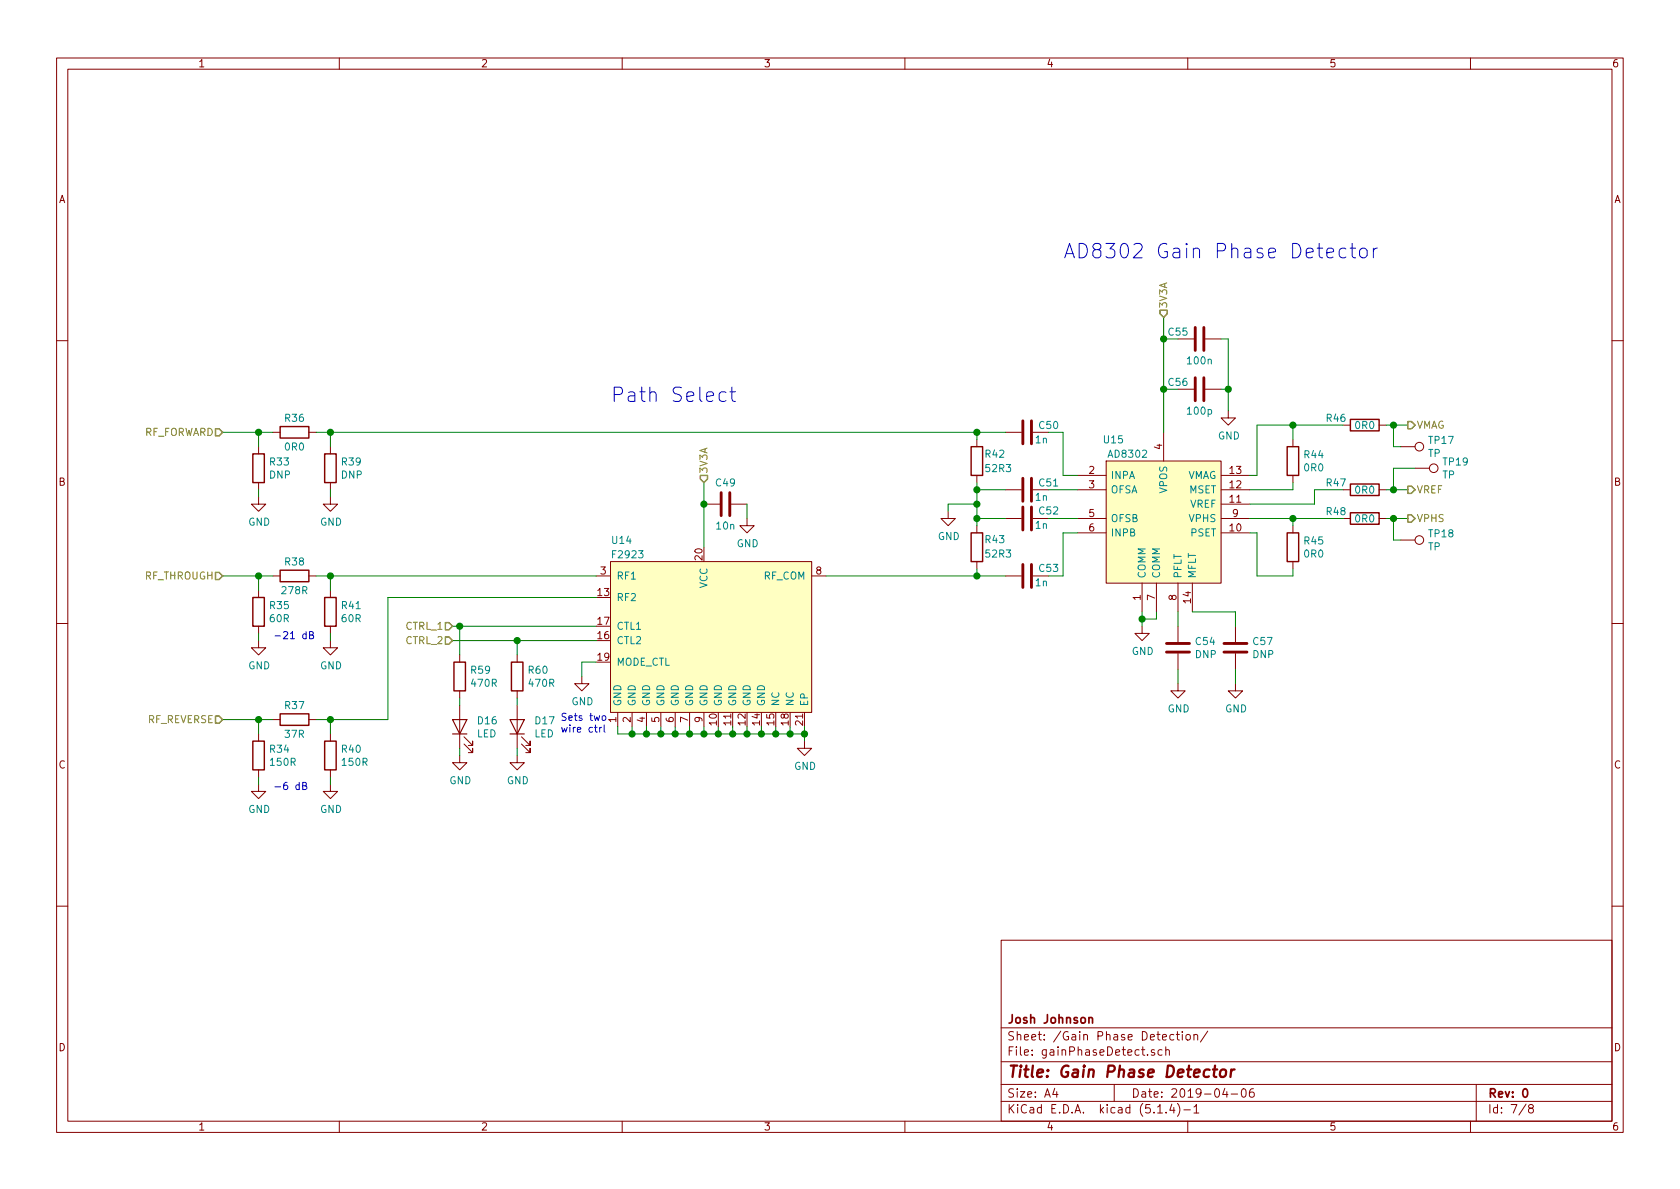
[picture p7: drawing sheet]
<svg xmlns="http://www.w3.org/2000/svg" width="297mm" height="210mm" viewBox="0 0 297 210" stroke-linecap="round" stroke-linejoin="round" font-family="sans-serif">
<g fill="none" stroke="#840000" stroke-width=".18">
<path d="M10 10.3h277v189.9h-277zM12 12.2h273v186.1h-273zM60 10.3v1.9M110 10.3v1.9M160 10.3v1.9M210 10.3v1.9M260 10.3v1.9M208.3 59.9h2.8M213.1 59.9h2.8M10 60.2h2M45.7 79v1.3M48.3 76.4h1.2"/>
<path d="M54.6 76.4h1.3M58.4 79v1.3M172.7 77.7v1.3M177.8 76.4h2.8M182.6 76.4h2.8M205.7 76.4v5.1M208.3 68.8h2.8M213.1 68.8h2.8M217.2 72.6v1.3h1.2l-1.2 1.3-1.3-1.3h1.3M228.6 77.7v1.3M237.5 75.2h1.3M243.8 75.2h1.3"/>
<path d="M247.6 79h2.6M285 60.2h2M45.7 87.9v1.2h1.3l-1.3 1.3-1.3-1.3h1.3M45.7 85.3v1.3M58.4 87.9v1.2h1.3l-1.3 1.3-1.3-1.3h1.3M58.4 85.3v1.3M107.9 99.3h35.6v26.7h-35.6zM124.5 89.1h2.8M129.3 89.1h2.8M132.1 91.7v1.3h1.2l-1.2 1.2-1.3-1.2h1.3M167.6 90.4v1.3h1.3l-1.3 1.3-1.2-1.3h1.2M172.7 84.1v1.2"/>
<path d="M172.7 93v1.2M172.7 99.3v1.3M177.8 91.7h2.8M177.8 86.6h2.8M182.6 91.7h2.8M182.6 86.6h2.8M190.5 91.7h5.1M190.5 94.2h5.1M190.5 86.6h5.1M190.5 84.1h5.1M195.6 81.5h20.3v21.6h-20.3zM215.9 91.7h5.1"/>
<path d="M215.9 94.2h5.1M215.9 89.1h5.1M215.9 86.6h5.1M215.9 84.1h5.1M228.6 84.1v1.2M228.6 93v1.2M228.6 99.3v1.3M237.5 91.7h1.3M237.5 86.6h1.3M243.8 91.7h1.3M243.8 86.6h1.3M247.6 95.5h2.6"/>
<path d="M250.2 82.8h2.5M10 110.3h2M45.7 113.3v1.2h1.3l-1.3 1.3-1.3-1.3h1.3M45.7 104.4v1.3M45.7 110.7v1.3M48.3 101.8h1.2M54.6 101.8h1.3M58.4 113.3v1.2h1.3l-1.3 1.3-1.3-1.3h1.3M58.4 104.4v1.3M58.4 110.7v1.3M81.3 115.8v1.3M91.4 115.8v1.3"/>
<path d="M102.9 119.6v1.3h1.2l-1.2 1.3-1.3-1.3h1.3M105.4 101.8h2.5M143.5 101.8h2.5M177.8 101.8h2.8M182.6 101.8h2.8M201.9 110.7v1.3h1.3l-1.3 1.3-1.2-1.3h1.2M201.9 103.1v5.1M204.5 103.1v5.1M208.3 103.1v5.1M208.3 110.7v2.8M208.3 115.6v2.8M210.8 103.1v5.1"/>
<path d="M218.4 110.7v2.8M218.4 115.6v2.8M285 110.3h2M45.7 138.7v1.2h1.3l-1.3 1.3-1.3-1.3h1.3M45.7 129.8v1.3M45.7 136.1v1.3M48.3 127.2h1.2M54.6 127.2h1.3M58.4 138.7v1.2h1.3l-1.3 1.3-1.3-1.3h1.3M58.4 129.8v1.3M58.4 136.1v1.3M81.3 133.6v1.3h1.2l-1.2 1.2-1.3-1.2h1.3"/>
<path d="M81.3 122.2v1.2M81.3 124.7v7.6M82 131.6l1.6 1.5v-.8v.8h-.8M82 130.3l1.6 1.5v-.7v.7h-.8M91.4 133.6v1.3h1.3l-1.3 1.2-1.2-1.2h1.2M91.4 122.2v1.2M91.4 124.7v7.6M92.2 131.6l1.5 1.5v-.8v.8h-.7M92.2 130.3l1.5 1.5v-.7v.7h-.7M109.2 126v2.5M111.8 126v2.5M114.3 126v2.5"/>
<path d="M116.8 126v2.5M119.4 126v2.5M121.9 126v2.5M124.5 126v2.5M142.2 131.1v1.2h1.3l-1.3 1.3-1.2-1.3h1.2M208.3 120.9v1.3h1.2l-1.2 1.2-1.3-1.2h1.3M218.4 120.9v1.3h1.3l-1.3 1.2-1.2-1.2h1.2M10 160.2h2M177 166.3h108v32h-108zM285 160.2h2M60 198.3v1.9M110 198.3v1.9"/>
<path d="M160 198.3v1.9M177 194.8h108M177 191.8h108M177 187.8h108M177 181.8h108M186.5 192.5l-.4 1h1M186.8 193v1M197 191.8v3M202.9 186.5v.1M204.1 185.7l-.3-.1-.2 .2v.2l.5 .2v.3h-.5M204.7 196.8h.8M205.5 185.7l-.4-.1-.4 .3 .1 .6 .3 .1 .4-.1"/>
<path d="M206.1 185.7l.2-.1 .4 .1 .1 .9M206.1 185.1v1.5M206.2 196.7v.1M207.2 195.2l-.4 1.1h.9M207.5 183l-.4-.1-.3 .3 .2 .6h.5M207.5 195.8v1M208 182.9h.5M208.2 195.1a1.71 1.71 0 0 1 0 2.3M208.2 182.4v1.3l.3 .2M209 182.4v.2M209 182.9v1M209.3 196.3h1.2"/>
<path d="M209.8 183.1l.2-.2 .4 .2v.7l-.2 .1-.4-.1zM210 198.3v1.9M211.1 195.8l.4-.5v1.5M211.1 183.1l.1-.1a.37 .37 0 0 1 .6 .1v.8M211.1 196.8h.9M211.1 182.9v1M213.5 182.3l-1.3 2M216.6 192.5l-.4 1h.9M216.9 193v1M217.7 193.5h1.1M219.6 192.7l.4-.2a.94 .94 0 0 1 0 1.5 .82 .82 0 0 1-.4-1.3zM221.6 192.5a.59 .59 0 0 0-.7 .7l.1 .7 .2 .1 .5-.1 .1-.5-.2-.2-.4-.1-.3 .3"/>
<path d="M260 198.3v1.9M261 191.8v6.5M269.8 195.2l-1.2 2M270.6 196l-.3-.2v-.2l.3-.3h.2l.3 .3-.1 .2-.6 .2a.48 .48 0 0 0-.1 .7l.3 .1 .4-.1a.48 .48 0 0 0-.2-.7"/>
<circle cx="251" cy="79" r=".76"/>
<circle cx="251" cy="95.5" r=".76"/>
<circle cx="253.5" cy="82.8" r=".76"/>
</g>
<path d="M192.5 180.1l.2-.2 .4 .1 .1 .9M269.4 192.7l.2-.2a.8 .8 0 0 1 .5 .8 .8 .8 0 0 1-.5 .7l-.2-.1-.2-.4z" fill="none" stroke="#840000" stroke-width=".3"/>
<path d="M214.5 189.1h.7M214.8 188.4l-.2 1.8 .1 .1 .4 .1M216 189.2a.51 .51 0 0 1 .8 .3l-.1 .6a.56 .56 0 0 1-.5 .4 .56 .56 0 0 1-.5-.4v-.6zM217.7 189.1l-.1 1.3M218.3 189.1a.55 .55 0 0 0-.6 .4" fill="none" stroke="#840000" stroke-width=".41"/>
<g fill="none" stroke="#840000" stroke-width=".25">
<path d="M49.5 75.4h5.1v2.1h-5.1zM171.7 79h2v5.1h-2zM227.6 79h2v5.1h-2zM238.8 74.2h5v2h-5zM44.7 80.3h2v5h-2zM57.4 80.3h2v5h-2zM171.7 94.2h2v5.1h-2zM227.6 94.2h2v5.1h-2zM238.8 90.7h5v2h-5zM238.8 85.6h5v2h-5zM44.7 105.7h2v5h-2zM49.5 100.8h5.1v2.1h-5.1z"/>
<path d="M57.4 105.7h2v5h-2zM80.3 117.1h2v5.1h-2zM90.4 117.1h2.1v5.1h-2.1zM44.7 131.1h2v5h-2zM49.5 126.2h5.1v2.1h-5.1zM57.4 131.1h2v5h-2z"/>
</g>
<g fill="none" stroke="#840000" stroke-width=".51">
<path d="M211.3 57.9v4.1M212.9 57.9v4.1M180.8 74.4v4.1M182.4 74.4v4.1M211.3 66.8v4.1M212.9 66.8v4.1M127.5 87.1v4.1M129 87.1v4.1M180.8 84.6v4M180.8 89.7v4M180.8 99.8v4.1M182.4 84.6v4"/>
<path d="M182.4 89.7v4M182.4 99.8v4.1M206.2 115.3h4.1M206.2 113.8h4.1M216.4 115.3h4.1M216.4 113.8h4.1"/>
</g>
<g fill="#ffffc2" stroke="#ffffc2" stroke-width=".18">
<path d="M195.6 81.5h20.3v21.6h-20.3z"/>
<path d="M107.9 99.3h35.6v26.7h-35.6z"/>
</g>
<path d="M80 127.2h2.5l-1.2 2.6zM80 129.8h2.5M90.2 127.2h2.5l-1.3 2.6zM90.2 129.8h2.5" fill="none" stroke="#840000" stroke-width=".2"/>
<g fill="none" stroke="#008400" stroke-width=".18">
<path d="M205.7 56.1v20.3M205.7 59.9h2.6M215.9 59.9h1.3v12.7M39.4 76.4h8.9M45.7 76.4v2.6M55.9 76.4h121.9M58.4 76.4v2.6M172.7 76.4v1.3M185.4 76.4h2.6v7.7h2.5M205.7 68.8h2.6M215.9 68.8h1.3M228.6 75.2v2.5"/>
<path d="M237.5 75.2h-15.3v8.9h-1.2M245.1 75.2h3.8M246.4 75.2v3.8h1.2M45.7 86.6v1.3M58.4 86.6v1.3M124.5 85.3v11.5M132.1 89.1v2.6M172.7 86.6h5.1M172.7 85.3v7.7M172.7 91.7h5.1M172.7 89.1h-5.1v1.3M185.4 86.6h5.1"/>
<path d="M185.4 91.7h5.1M190.5 94.2h-2.5v7.6h-2.6M221 94.2h1.2v7.6h6.4v-1.2M221 91.7h16.5M228.6 85.3v1.3h-7.6M228.6 91.7v1.3M237.5 86.6h-5.1v2.5h-11.4M245.1 86.6h3.8M245.1 91.7h3.8M246.4 91.7v3.8h1.2M250.2 82.8h-3.8v3.8M39.4 101.8h8.9"/>
<path d="M45.7 101.8v2.6M45.7 112v1.3M55.9 101.8h49.5M58.4 101.8v2.6M58.4 112v1.3M80 113.3h25.4M80 110.7h25.4M81.3 110.7v5.1M91.4 113.3v2.5M105.4 117.1h-2.5v2.5M105.4 105.7h-36.8v21.5h-12.7M146 101.8h31.8"/>
<path d="M172.7 100.6v1.2M201.9 108.2v2.5M204.5 108.2v1.3h-2.6M208.3 108.2v2.5M208.3 118.4v2.5M210.8 108.2h7.6v2.5M218.4 118.4v2.5M39.4 127.2h8.9M45.7 127.2v2.6M45.7 137.4v1.3M58.4 127.2v2.6M58.4 137.4v1.3"/>
<path d="M81.3 123.4v1.3M81.3 132.3v1.3M91.4 123.4v1.3M91.4 132.3v1.3M109.2 128.5v1.3h33M111.8 128.5v1.3M114.3 128.5v1.3M116.8 128.5v1.3M119.4 128.5v1.3M121.9 128.5v1.3M124.5 128.5v1.3M127 128.5v1.3"/>
<path d="M129.5 128.5v1.3M132.1 128.5v1.3M134.6 128.5v1.3M137.2 128.5v1.3M139.7 128.5v1.3M142.2 128.5v2.6"/>
</g>
<path d="M205.1 54.9h1.3v.6l-.7 .6-.6-.6zM38.1 75.8h.6l.7 .6-.7 .7h-.6zM248.9 74.5h.7l.6 .7-.6 .6h-.7zM123.8 84.1h1.3v.6l-.6 .6-.7-.6zM248.9 91.1h.7l.6 .6-.6 .6h-.7zM248.9 86h.7l.6 .6-.6 .6h-.7zM38.1 101.2h.6l.7 .6-.7 .7h-.6zM78.7 110.1h.7l.6 .6-.6 .7h-.7zM78.7 112.6h.7l.6 .7-.6 .6h-.7zM38.1 126.6h.6l.7 .6-.7 .7h-.6z" fill="none" stroke="#848400" stroke-width=".25"/>
<g fill="none" stroke="#0000c2" stroke-width=".18">
<path d="M238 44l-.7-.1-.3 .1-.2 .4v.7l.2 .4 .3 .1 .7-.1M238.7 43.9h1M239.1 43v2.2l.1 .3 .5 .1M240.5 44.1a.69 .69 0 0 1 .7-.2 .69 .69 0 0 1 .5 .5v.7a.7 .7 0 0 1-.6 .5 .7 .7 0 0 1-.7-.5v-.7zM242.8 43.9v1.7M243.5 43.9a.64 .64 0 0 0-.7 .5M128.3 69.4l-.7-.1-.2 .1-.3 .4v.7l.3 .4 .2 .1 .7-.1M129.1 69.3h.9M129.4 68.4v2.2l.1 .3 .5 .1M54.1 112.2l-.3-.1-.3 .2 .1 .6h.5M54.1 111.7v1.2M54.7 112.3l.6-.1 .1-.2-.1-.2-.6-.1v1.2h.5l.2-.1v-.3l-.2-.2"/>
<path d="M53.5 139l.6-.1v-.4l-.6-.2v1.3h.5l.3-.2v-.2l-.4-.2M106 128.6v.9M106.4 128.6l-.4 .2M106.6 126.6h.3l.2 .2-.1 .5-.3 .1-.2-.1zM106.8 128.2v1.1l.2 .2"/>
</g>
<g fill="#008400" stroke="#008400" stroke-width=".25">
<circle cx="119.4" cy="129.8" r=".51"/>
<circle cx="114.3" cy="129.8" r=".51"/>
<circle cx="91.4" cy="113.3" r=".51"/>
<circle cx="116.8" cy="129.8" r=".51"/>
<circle cx="81.3" cy="110.7" r=".51"/>
<circle cx="58.4" cy="127.2" r=".51"/>
<circle cx="58.4" cy="76.4" r=".51"/>
<circle cx="111.8" cy="129.8" r=".51"/>
<circle cx="124.5" cy="89.1" r=".51"/>
<circle cx="45.7" cy="127.2" r=".51"/>
<circle cx="45.7" cy="101.8" r=".51"/>
<circle cx="58.4" cy="101.8" r=".51"/>
<circle cx="139.7" cy="129.8" r=".51"/>
<circle cx="137.2" cy="129.8" r=".51"/>
<circle cx="134.6" cy="129.8" r=".51"/>
<circle cx="132.1" cy="129.8" r=".51"/>
<circle cx="129.5" cy="129.8" r=".51"/>
<circle cx="127" cy="129.8" r=".51"/>
<circle cx="124.5" cy="129.8" r=".51"/>
<circle cx="121.9" cy="129.8" r=".51"/>
<circle cx="142.2" cy="129.8" r=".51"/>
<circle cx="45.7" cy="76.4" r=".51"/>
<circle cx="246.4" cy="91.7" r=".51"/>
<circle cx="201.9" cy="109.5" r=".51"/>
<circle cx="228.6" cy="75.2" r=".51"/>
<circle cx="228.6" cy="91.7" r=".51"/>
<circle cx="172.7" cy="91.7" r=".51"/>
<circle cx="172.7" cy="86.6" r=".51"/>
<circle cx="172.7" cy="89.1" r=".51"/>
<circle cx="172.7" cy="101.8" r=".51"/>
<circle cx="172.7" cy="76.4" r=".51"/>
<circle cx="205.7" cy="59.9" r=".51"/>
<circle cx="205.7" cy="68.8" r=".51"/>
<circle cx="217.2" cy="68.8" r=".51"/>
<circle cx="246.4" cy="75.2" r=".51"/>
<circle cx="246.4" cy="86.6" r=".51"/>
</g>
<g font-size="3.5" fill="#0000c2">
<text x="188" y="45.7">AD8302 Gain Phase Detector</text>
<text x="107.9" y="71.1">Path Select</text>
</g>
<text font-size="2.8" fill="#840000" x="178" y="190.5">Title: Gain Phase Detector</text>
<g font-size="2.1" fill="#840000">
<text x="178" y="184">Sheet: /Gain Phase Detection/</text>
<text x="178" y="181">Josh Johnson</text>
<text x="178" y="186.7">File: gainPhaseDetect.sch</text>
<text x="178" y="196.9">KiCad E.D.A. kicad (5.1.4)-1</text>
<text x="178" y="194.1">Size: A4</text>
<text x="200" y="194.1">Date: 2019-04-06</text>
<text x="263" y="194.1">Rev: 0</text>
<text x="263" y="196.9">Id: 7/8</text>
</g>
<g font-size="1.8" fill="#840000">
<text x="35" y="11.9">1</text>
<text x="85" y="11.9">2</text>
<text x="135" y="11.9">3</text>
<text x="185" y="11.9">4</text>
<text x="235" y="11.9">5</text>
<text x="285" y="11.9">6</text>
<text x="10.4" y="35.9">A</text>
<text x="285.4" y="35.9">A</text>
<text x="192.6" y="83.8">2</text>
<text x="205.5" y="79.5" transform="rotate(-90 205.5 79.5)">4</text>
<text x="217.5" y="83.8">13</text>
<text x="10.4" y="85.9">B</text>
<text x="192.6" y="86.4">3</text>
<text x="217.5" y="88.9">11</text>
<text x="217.5" y="86.4">12</text>
<text x="285.4" y="85.9">B</text>
<text x="192.6" y="91.4">5</text>
<text x="192.6" y="94">6</text>
<text x="217.5" y="94">10</text>
<text x="218" y="91.4">9</text>
<text x="106.2" y="101.6">3</text>
<text x="124.2" y="99" transform="rotate(-90 124.2 99)">20</text>
<text x="144.3" y="101.6">8</text>
<text x="105.7" y="105.4">13</text>
<text x="201.7" y="106.1" transform="rotate(-90 201.7 106.1)">1</text>
<text x="204.2" y="106.1" transform="rotate(-90 204.2 106.1)">7</text>
<text x="208" y="106.1" transform="rotate(-90 208 106.1)">8</text>
<text x="210.6" y="106.6" transform="rotate(-90 210.6 106.6)">14</text>
<text x="105.7" y="113">16</text>
<text x="105.7" y="110.5">17</text>
<text x="105.7" y="116.8">19</text>
<text x="109" y="127.7" transform="rotate(-90 109 127.7)">1</text>
<text x="111.5" y="127.7" transform="rotate(-90 111.5 127.7)">2</text>
<text x="114" y="127.7" transform="rotate(-90 114 127.7)">4</text>
<text x="116.6" y="127.7" transform="rotate(-90 116.6 127.7)">5</text>
<text x="119.1" y="127.7" transform="rotate(-90 119.1 127.7)">6</text>
<text x="121.7" y="127.7" transform="rotate(-90 121.7 127.7)">7</text>
<text x="124.2" y="127.7" transform="rotate(-90 124.2 127.7)">9</text>
<text x="126.7" y="128.2" transform="rotate(-90 126.7 128.2)">10</text>
<text x="129.3" y="128.2" transform="rotate(-90 129.3 128.2)">11</text>
<text x="131.8" y="128.2" transform="rotate(-90 131.8 128.2)">12</text>
<text x="134.4" y="128.2" transform="rotate(-90 134.4 128.2)">14</text>
<text x="136.9" y="128.2" transform="rotate(-90 136.9 128.2)">15</text>
<text x="139.4" y="128.2" transform="rotate(-90 139.4 128.2)">18</text>
<text x="142" y="128.2" transform="rotate(-90 142 128.2)">21</text>
<text x="10.4" y="135.9">C</text>
<text x="285.4" y="135.9">C</text>
<text x="10.4" y="185.9">D</text>
<text x="285.4" y="185.9">D</text>
<text x="35" y="199.9">1</text>
<text x="85" y="199.9">2</text>
<text x="135" y="199.9">3</text>
<text x="185" y="199.9">4</text>
<text x="235" y="199.9">5</text>
<text x="285" y="199.9">6</text>
</g>
<g font-size="1.8" fill="#848400">
<text x="206.4" y="54.6" transform="rotate(-90 206.4 54.6)">3V3A</text>
<text x="25.3" y="77.1">RF_FORWARD</text>
<text x="250.4" y="75.8">VMAG</text>
<text x="125.1" y="83.8" transform="rotate(-90 125.1 83.8)">3V3A</text>
<text x="250.4" y="87.2">VREF</text>
<text x="250.4" y="92.3">VPHS</text>
<text x="25.6" y="102.5">RF_THROUGH</text>
<text x="71.8" y="111.4">CTRL_1</text>
<text x="71.8" y="113.9">CTRL_2</text>
<text x="26.1" y="127.9">RF_REVERSE</text>
</g>
<g font-size="1.8" fill="#008484">
<text x="206.7" y="59.4">C55</text>
<text x="210.1" y="64.4">100n</text>
<text x="206.7" y="68.2">C56</text>
<text x="50.4" y="74.6">R36</text>
<text x="183.8" y="75.9">C50</text>
<text x="210.1" y="73.3">100p</text>
<text x="215.3" y="77.7">GND</text>
<text x="234.6" y="74.6">R46</text>
<text x="239.7" y="75.9">0R0</text>
<text x="47.8" y="82.3">R33</text>
<text x="50.4" y="79.7">0R0</text>
<text x="60.5" y="82.3">R39</text>
<text x="174.3" y="80.9">R42</text>
<text x="174.4" y="83.5">52R3</text>
<text x="183.1" y="78.4">1n</text>
<text x="195.2" y="78.4">U15</text>
<text x="196.2" y="80.9">AD8302</text>
<text x="230.7" y="81">R44</text>
<text x="230.7" y="83.4">0R0</text>
<text x="252.5" y="80.8">TP</text>
<text x="252.7" y="78.5">TP17</text>
<text x="255.2" y="82.3">TP19</text>
<text x="47.7" y="84.6">DNP</text>
<text x="60.4" y="84.6">DNP</text>
<text x="126.6" y="86">C49</text>
<text x="183.1" y="88.6">1n</text>
<text x="183.8" y="86">C51</text>
<text x="196.3" y="84.7">INPA</text>
<text x="196.3" y="87.2">OFSA</text>
<text x="206.4" y="87.2" transform="rotate(-90 206.4 87.2)">VPOS</text>
<text x="209.8" y="84.7">VMAG</text>
<text x="210.2" y="87.2">MSET</text>
<text x="210.4" y="89.8">VREF</text>
<text x="234.6" y="86">R47</text>
<text x="239.7" y="87.3">0R0</text>
<text x="255" y="84.6">TP</text>
<text x="43.9" y="93">GND</text>
<text x="56.6" y="93">GND</text>
<text x="126.7" y="93.6">10n</text>
<text x="165.8" y="95.5">GND</text>
<text x="183.1" y="93.5">1n</text>
<text x="183.8" y="91">C52</text>
<text x="196.3" y="92.3">OFSB</text>
<text x="196.3" y="94.9">INPB</text>
<text x="210.3" y="92.3">VPHS</text>
<text x="210.5" y="94.9">PSET</text>
<text x="234.6" y="91.1">R48</text>
<text x="239.7" y="92.4">0R0</text>
<text x="252.7" y="95">TP18</text>
<text x="50.4" y="100">R38</text>
<text x="108.3" y="96.2">U14</text>
<text x="108.5" y="98.7">F2923</text>
<text x="130.3" y="96.8">GND</text>
<text x="174.3" y="96.1">R43</text>
<text x="174.4" y="98.6">52R3</text>
<text x="183.8" y="101.1">C53</text>
<text x="230.7" y="96.3">R45</text>
<text x="230.7" y="98.6">0R0</text>
<text x="252.5" y="97.3">TP</text>
<text x="47.8" y="107.7">R35</text>
<text x="50" y="105.1">278R</text>
<text x="60.5" y="107.7">R41</text>
<text x="109" y="106.3">RF2</text>
<text x="109" y="102.5">RF1</text>
<text x="125.1" y="104.1" transform="rotate(-90 125.1 104.1)">VCC</text>
<text x="135" y="102.5">RF_COM</text>
<text x="183.1" y="103.7">1n</text>
<text x="202.6" y="102.4" transform="rotate(-90 202.6 102.4)">COMM</text>
<text x="205.1" y="102.4" transform="rotate(-90 205.1 102.4)">COMM</text>
<text x="208.9" y="102.4" transform="rotate(-90 208.9 102.4)">PFLT</text>
<text x="211.5" y="102.4" transform="rotate(-90 211.5 102.4)">MFLT</text>
<text x="47.8" y="110">60R</text>
<text x="60.5" y="110">60R</text>
<text x="109" y="113.9">CTL2</text>
<text x="109" y="111.4">CTL1</text>
<text x="43.9" y="118.4">GND</text>
<text x="56.6" y="118.4">GND</text>
<text x="83.3" y="119.1">R59</text>
<text x="93.5" y="119.1">R60</text>
<text x="109" y="117.7">MODE_CTL</text>
<text x="200.1" y="115.8">GND</text>
<text x="211.4" y="116.4">DNP</text>
<text x="211.5" y="114.1">C54</text>
<text x="221.5" y="116.4">DNP</text>
<text x="221.6" y="114.1">C57</text>
<text x="50.4" y="125.4">R37</text>
<text x="83.5" y="121.5">470R</text>
<text x="93.6" y="121.5">470R</text>
<text x="101" y="124.7">GND</text>
<text x="109.9" y="125" transform="rotate(-90 109.9 125)">GND</text>
<text x="112.4" y="125" transform="rotate(-90 112.4 125)">GND</text>
<text x="114.9" y="125" transform="rotate(-90 114.9 125)">GND</text>
<text x="117.5" y="125" transform="rotate(-90 117.5 125)">GND</text>
<text x="120" y="125" transform="rotate(-90 120 125)">GND</text>
<text x="122.6" y="125" transform="rotate(-90 122.6 125)">GND</text>
<text x="125.1" y="125" transform="rotate(-90 125.1 125)">GND</text>
<text x="127.6" y="125" transform="rotate(-90 127.6 125)">GND</text>
<text x="130.2" y="125" transform="rotate(-90 130.2 125)">GND</text>
<text x="132.7" y="125" transform="rotate(-90 132.7 125)">GND</text>
<text x="135.3" y="125" transform="rotate(-90 135.3 125)">GND</text>
<text x="137.8" y="125" transform="rotate(-90 137.8 125)">NC</text>
<text x="140.3" y="125" transform="rotate(-90 140.3 125)">NC</text>
<text x="142.9" y="125" transform="rotate(-90 142.9 125)">EP</text>
<text x="206.5" y="126">GND</text>
<text x="216.6" y="126">GND</text>
<text x="50.4" y="130.5">37R</text>
<text x="84.3" y="130.4">LED</text>
<text x="84.5" y="128.1">D16</text>
<text x="94.5" y="130.4">LED</text>
<text x="94.7" y="128.1">D17</text>
<text x="47.8" y="133.1">R34</text>
<text x="47.9" y="135.4">150R</text>
<text x="60.5" y="133.1">R40</text>
<text x="60.6" y="135.4">150R</text>
<text x="140.4" y="136.1">GND</text>
<text x="43.9" y="143.8">GND</text>
<text x="56.6" y="143.8">GND</text>
<text x="79.5" y="138.7">GND</text>
<text x="89.6" y="138.7">GND</text>
</g>
<g font-size="1.8" fill="#0000c2">
<text x="48.3" y="113">-21 dB</text>
<text x="99.1" y="127.5">Sets two</text>
<text x="99.1" y="129.5">wire ctrl</text>
<text x="48.3" y="139.7">-6 dB</text>
</g>
</svg>
